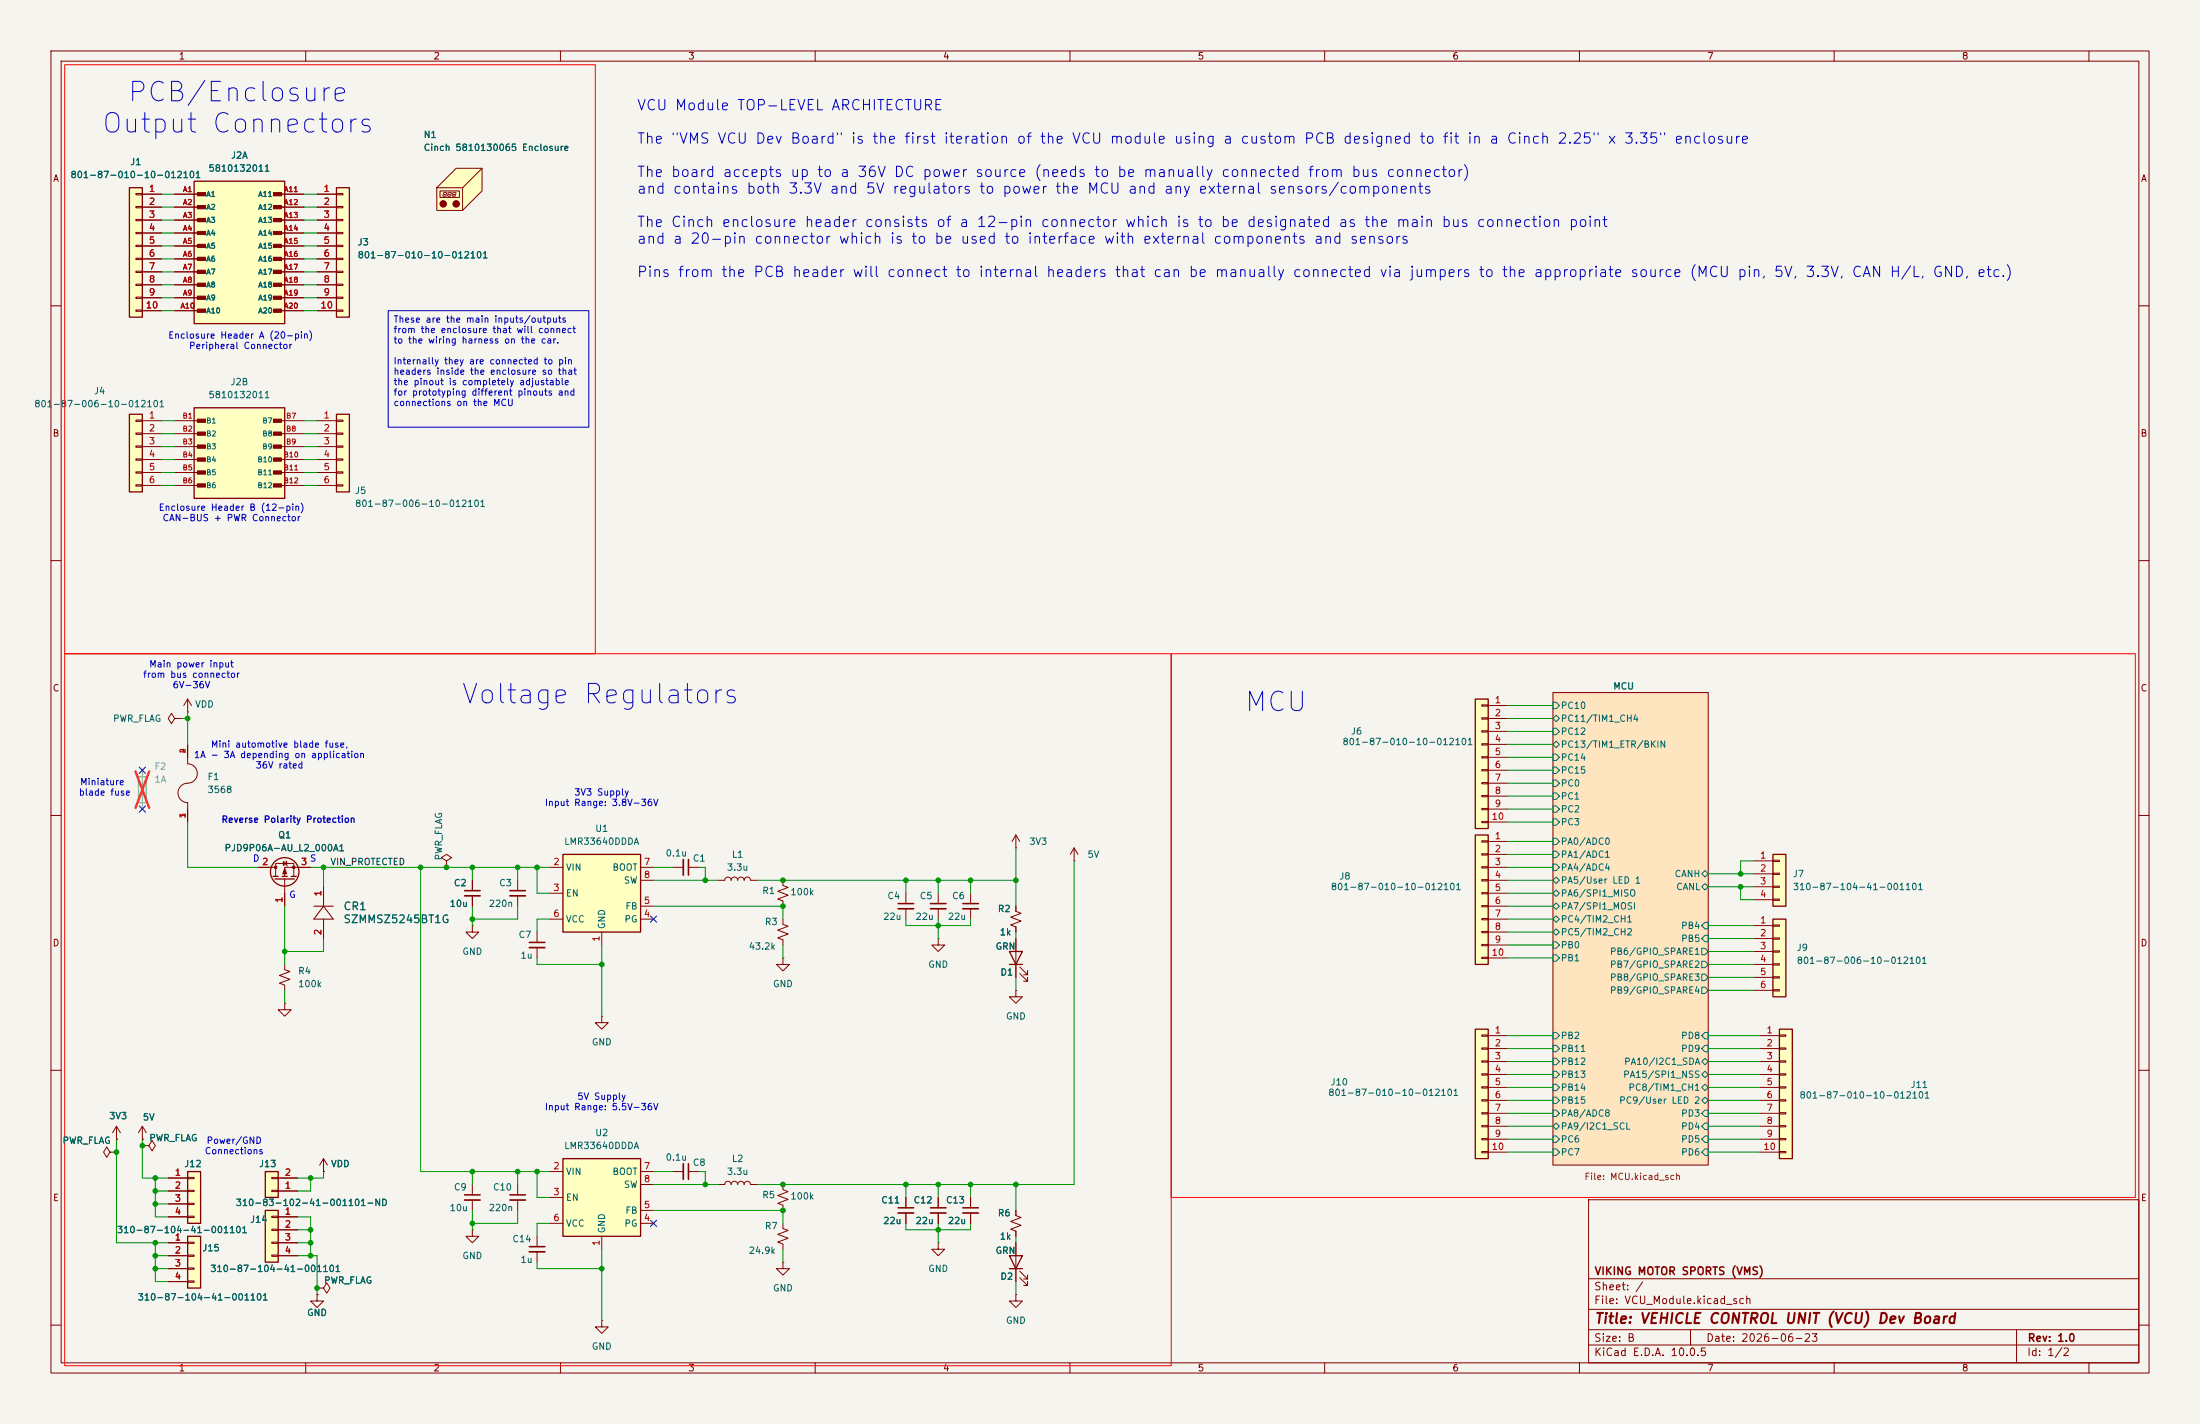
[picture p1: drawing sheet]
<svg xmlns="http://www.w3.org/2000/svg" width="432mm" height="279mm" viewBox="0 0 432 279" stroke-linecap="round" stroke-linejoin="round" font-family="sans-serif">
<path d="M0 0h431.8v279.4h-431.8z" fill="#f5f4ef" stroke="#f5f4ef" stroke-width=".2"/>
<g fill="none" stroke="#840000" stroke-width=".2">
<path d="M10 10h411.8v259.4h-411.8zM12 12h407.8v255.4h-407.8zM60 10v2M110 10v2M160 10v2M210 10v2M260 10v2M310 10v2M360 10v2M410 10v2M10 60h2M419.8 60h2"/>
<path d="M10 110h2M419.8 110h2M36.8 139.7h.1M36.8 137.2v2.5M36.8 137.2l-.7 1.2M36.8 137.2l.8 1.2M304.8 135.9h30.5v92.7h-30.5zM10 160h2M34.3 141l-.6-1-.7 1 .7 1 .6-1h1.3M35.6 141h.1M36.8 146.1v3.8a1.93 1.93 0 0 1 1.9 2.1 1.93 1.93 0 0 1-2.2 1.7 1.91 1.91 0 0 0-1.6 2 1.91 1.91 0 0 0 1.9 1.8v3.8M419.8 160h2"/>
<path d="M55.9 196.9v1.2h1.2l-1.2 1.3-1.3-1.3h1.3M55.9 196.9h.1M10 210h2M419.8 210h2M22.9 223.5h.1M22.9 221l-.8 1.3M22.9 221l.7 1.3M22.9 221v2.5M311.8 235.4h108v32h-108zM10 260h2M199.4 243.8v7.7M200.2 250.7l1.5 1.5v-.7v.7h-.8"/>
<path d="M200.2 249.4l1.5 1.6v-.8v.8h-.8M311.8 256.9h108M311.8 250.9h108M419.8 260h2M60 267.4v2M110 267.4v2M160 267.4v2M210 267.4v2M260 267.4v2M310 267.4v2M311.8 263.9h108M311.8 260.9h108"/>
<path d="M331.8 260.9v3M360 267.4v2M395.8 260.9v6.5M410 267.4v2"/>
</g>
<path d="M304.8 135.9h30.5v92.7h-30.5z" fill="#ffe5bf" stroke="#ffe5bf" stroke-width=".2"/>
<g fill="none" stroke="#006464" stroke-width=".2">
<path d="M304.8 137.8h.6l.7 .6-.7 .7h-.6zM304.8 153h.6l.7 .7-.7 .6h-.6zM304.8 155.6h.6l.7 .6-.7 .6h-.6zM304.8 158.1h.6l.7 .7-.7 .6h-.6zM304.8 141l.6-.7 .7 .7-.7 .6zM304.8 142.9h.6l.7 .6-.7 .6h-.6zM304.8 146.1l.6-.7 .7 .7-.7 .6zM304.8 148h.6l.7 .6-.7 .6h-.6zM304.8 150.5h.6l.7 .6-.7 .7h-.6zM304.8 164.5h.6l.7 .6-.7 .6h-.6zM304.8 167h.6l.7 .6-.7 .7h-.6zM304.8 169.5h.6l.7 .7-.7 .6h-.6z"/>
<path d="M304.8 175.3l.6-.7 .7 .7-.7 .6zM304.8 160.7h.6l.7 .6-.7 .6h-.6zM304.8 172.7l.6-.6 .7 .6-.7 .7zM305.4 177.2l.7 .6-.7 .6-.6-.6zM334 174l.6-.6 .7 .6-.7 .6zM334.6 170.8l.7 .7-.7 .6-.6-.6zM304.8 184.8h.6l.7 .6-.7 .7h-.6zM304.8 187.3h.6l.7 .7-.7 .6h-.6zM304.8 180.3l.6-.6 .7 .6-.7 .7zM304.8 182.9l.6-.7 .7 .7-.7 .6zM334 186.1h.6l.7 .6-.7 .6h-.6zM334 188.6h.6l.7 .6-.7 .7h-.6z"/>
<path d="M334 191.1h.6l.7 .7-.7 .6h-.6zM334 193.7h.6l.7 .6-.7 .6h-.6zM334.6 181h.7v1.2h-.7l-.6-.6zM334.6 183.5h.7v1.3h-.7l-.6-.6zM304.8 217.8h.6l.7 .6-.7 .7h-.6zM304.8 202.6h.6l.7 .6-.7 .6h-.6zM304.8 205.1h.6l.7 .6-.7 .7h-.6zM304.8 207.6h.6l.7 .7-.7 .6h-.6zM304.8 210.2h.6l.7 .6-.7 .7h-.6zM304.8 212.7h.6l.7 .7-.7 .6h-.6zM304.8 215.3h.6l.7 .6-.7 .6h-.6zM334 208.3l.6-.7 .7 .7-.7 .6z"/>
<path d="M334 210.8l.6-.6 .7 .6-.7 .7zM334 213.4l.6-.7 .7 .7-.7 .6zM334 215.9l.6-.6 .7 .6-.7 .6zM334.6 217.8h.7v1.3h-.7l-.6-.7zM334.6 202.6h.7v1.2h-.7l-.6-.6zM334.6 205.1h.7v1.3h-.7l-.6-.7zM304.8 221l.6-.7 .7 .7-.7 .6zM304.8 222.9h.6l.7 .6-.7 .7h-.6zM304.8 225.4h.6l.7 .7-.7 .6h-.6zM334.6 220.3h.7v1.3h-.7l-.6-.6zM334.6 222.9h.7v1.3h-.7l-.6-.7zM334.6 225.4h.7v1.3h-.7l-.6-.6z"/>
</g>
<path d="M198.1 246.4h2.6l-1.3 2.5zM198.1 248.9h2.6" fill="none" stroke="#840000" stroke-width=".25"/>
<path d="M27.2 152.4h1.5v5.1h-1.5z" fill="none" stroke="#9c9b98" stroke-width=".25"/>
<path d="M27.9 151.1v7.7" fill="none" stroke="#9c9b98" stroke-width=".2"/>
<path d="M26.6 151.4l2.7 7.1M29.3 151.4l-2.7 7.1" fill="none" stroke="#e12e31" stroke-width=".46"/>
<path d="M36.8 242.6h2.6v10.1h-2.6z" fill="#ffffc2"/>
<path d="M36.8 242.6h2.6v10.1h-2.6z" fill="none" stroke="#840000" stroke-width=".25"/>
<path d="M33 243.8h3.8M33 246.4h3.8M33 248.9h3.8M33 251.5h3.8M36.8 243.7h1.3v.3h-1.3zM36.8 246.3h1.3v.2h-1.3zM36.8 248.8h1.3v.2h-1.3zM36.8 251.3h1.3v.3h-1.3z" fill="none" stroke="#840000" stroke-width=".2"/>
<path d="M52.1 229.9h2.5v5.1h-2.5z" fill="#ffffc2"/>
<path d="M52.1 229.9h2.5v5.1h-2.5z" fill="none" stroke="#840000" stroke-width=".25"/>
<path d="M27.9 224.8h1.3l.6-1 .7 1-.7 1-.6-1M27.9 224.8h.1M53.3 233.6h1.3v.2h-1.3zM53.3 231h1.3v.3h-1.3zM54.6 233.7h3.8M54.6 231.1h3.8" fill="none" stroke="#840000" stroke-width=".2"/>
<path d="M36.8 229.9h2.6v10.1h-2.6z" fill="#ffffc2"/>
<path d="M36.8 229.9h2.6v10.1h-2.6z" fill="none" stroke="#840000" stroke-width=".25"/>
<path d="M33 231.1h3.8M33 233.7h3.8M33 236.2h3.8M33 238.8h3.8M36.8 231h1.3v.3h-1.3zM36.8 233.6h1.3v.2h-1.3zM36.8 236.1h1.3v.2h-1.3zM36.8 238.6h1.3v.3h-1.3z" fill="none" stroke="#840000" stroke-width=".2"/>
<path d="M52.1 237.5h2.5v10.2h-2.5z" fill="#ffffc2"/>
<path d="M52.1 237.5h2.5v10.2h-2.5z" fill="none" stroke="#840000" stroke-width=".25"/>
<g fill="none" stroke="#840000" stroke-width=".2">
<path d="M141 172.7h1.2a.63 .63 0 0 1 .7-.6 .63 .63 0 0 1 .6 .6 .63 .63 0 0 1 .7-.6 .63 .63 0 0 1 .6 .6 .63 .63 0 0 1 .6-.6 .63 .63 0 0 1 .6 .6h.1a.63 .63 0 0 1 .6-.6 .63 .63 0 0 1 .6 .6h1.3M53.3 238.6h1.3v.3h-1.3zM54.6 238.8h3.8M53.3 241.2h1.3v.2h-1.3zM53.3 243.7h1.3v.3h-1.3zM53.3 246.3h1.3v.2h-1.3zM54.6 241.3h3.8M54.6 243.8h3.8M54.6 246.4h3.8M62.2 254v1.3h-1.2l1.2 1.2 1.3-1.2h-1.3M62.2 254h.1M153.7 247.7v1.2h1.2l-1.2 1.3-1.3-1.3h1.3"/>
<path d="M153.7 247.7h.1M184.1 243.8v1.3h1.3l-1.3 1.3-1.2-1.3h1.2M184.1 243.8h.1M199.4 254v1.3h1.3l-1.3 1.2-1.3-1.2h1.3M199.4 254h.1"/>
</g>
<path d="M110.5 167.6h15.2v15.3h-15.2z" fill="#ffffc2"/>
<path d="M110.5 167.6h15.2v15.3h-15.2z" fill="none" stroke="#840000" stroke-width=".25"/>
<g fill="none" stroke="#840000" stroke-width=".2">
<path d="M92.7 172.7v2.1M92.7 175.8v2M107.9 170.2h2.6M107.9 175.3h2.6M125.7 170.2h2.6M125.7 177.8h2.6M125.7 172.7h2.6M55.9 189.2v1l1 .4-2 .8 2 .8-2 .7 1 .4v1M105.4 182.9v2M105.4 185.9v2.1M107.9 180.3h2.6M118.1 199.4v1.3h1.3l-1.3 1.2-1.3-1.2h1.3"/>
<path d="M118.1 199.4h.1M118.1 182.9v2.5M125.7 180.3h2.6M105.4 242.6v2M105.4 245.6v2.1M118.1 259.1v1.3h1.3l-1.3 1.2-1.3-1.2h1.3M118.1 259.1h.1"/>
</g>
<path d="M91.2 174.8h3M103.9 184.9h3M103.9 244.6h3" fill="none" stroke="#840000" stroke-width=".3"/>
<path d="M91.2 175.8h3M103.9 185.9h3M103.9 245.6h3" fill="none" stroke="#840000" stroke-width=".33"/>
<path d="M110.5 227.3h15.2v15.3h-15.2z" fill="#ffffc2"/>
<g fill="none" stroke="#840000" stroke-width=".25">
<path d="M53.6 172h1M54 172.5h3.8M55.4 172h1M57.1 172h1.1M198.1 186.7h2.6l-1.3 2.5zM198.1 189.2h2.6M110.5 227.3h15.2v15.3h-15.2z"/>
<circle cx="55.9" cy="171.1" r="2.79"/>
</g>
<g fill="none" stroke="#840000" stroke-width=".2">
<path d="M50.8 170.2h3.3M54.1 172v-2.6h3.6v2.6M55.6 169l.7 .4-.7 .4zM55.9 172.5v5.3M56.1 168.9l.3 1M61 170.2h-5.1v1.8M61.6 177.8h3.8M63.5 174v3.8M63.5 177.8l1.9 2.5h-3.8zM87.6 168.9l1-.6-1-.7-1 .7 1 .6v1.3M87.6 170.2h.1M101.6 172.7v2.1"/>
<path d="M101.6 175.8v2M132.1 170.2h2M135.1 170.2h2.1M153.7 172.7v1l1 .4-2 .8 2 .7-2 .8 1 .4v1M177.8 175.3v2M177.8 178.3v2M184.1 175.3v2M184.1 178.3v2M190.5 175.3v2M190.5 178.3v2M199.4 166.4h.1M199.4 177.8v1l1 .4-2 .8 2 .7-2 .8 1 .4v1"/>
<path d="M199.4 163.8v2.6M199.4 163.8l-.8 1.3M199.4 163.8l.8 1.3M210.8 168.9h.1M210.8 166.4l-.7 1.2M210.8 166.4l.8 1.2M210.8 166.4v2.5M63.5 180.3v3.9M92.7 181.6v1.3h1.3l-1.3 1.3-1.3-1.3h1.3M92.7 181.6h.1M153.7 180.3v1.1l1 .3-2 .8 2 .8-2 .7 1 .4v1M153.7 188v1.2h1.2l-1.2 1.3-1.3-1.3h1.3"/>
<path d="M153.7 188h.1M184.1 184.2v1.2h1.3l-1.3 1.3-1.2-1.3h1.2M184.1 184.2h.1M199.4 194.3v1.3h1.3l-1.3 1.3-1.3-1.3h1.3M199.4 194.3h.1M199.4 184.2v7.6M200.2 191l1.5 1.5v-.7v.7h-.8M200.2 189.7l1.5 1.6v-.8v.8h-.8M27.9 223.5h.1M27.9 221l-.7 1.3M27.9 221l.8 1.3M27.9 221v2.5"/>
<path d="M63.5 229.9h.1M63.5 227.3l-.8 1.3M63.5 227.3l.8 1.3M63.5 227.3v2.6M92.7 232.4v2M92.7 235.5v2M101.6 232.4v2M101.6 235.5v2M107.9 229.9h2.6M107.9 235h2.6M125.7 229.9h2.6M125.7 237.5h2.6"/>
<path d="M125.7 232.4h2.6M132.1 229.9h2M135.1 229.9h2.1M141 232.4h1.2a.63 .63 0 0 1 .7-.6 .63 .63 0 0 1 .6 .6 .63 .63 0 0 1 .7-.6 .63 .63 0 0 1 .6 .6 .63 .63 0 0 1 .6-.6 .63 .63 0 0 1 .6 .6h.1a.63 .63 0 0 1 .6-.6 .63 .63 0 0 1 .6 .6h1.3M153.7 232.4v1l1 .4-2 .8 2 .7-2 .8 1 .4v1M177.8 235v2M177.8 238v2M184.1 235v2M184.1 238v2M190.5 235v2M190.5 238v2M199.4 237.5v1l1 .4-2 .7 2 .8-2 .8 1 .4v1"/>
<path d="M62.2 252.7h1.3l.6-1 .7 1-.7 1-.6-1M62.2 252.7h.1M92.7 241.3v1.3h1.3l-1.3 1.2-1.3-1.2h1.3M92.7 241.3h.1M107.9 240h2.6M118.1 242.6v2.5M125.7 240h2.6M153.7 240v1l1 .4-2 .8 2 .8-2 .7 1 .4v1"/>
</g>
<path d="M100.1 174.8h3M135.1 168.7v3M176.3 177.3h3M182.6 177.3h3.1M189 177.3h3M91.2 234.4h3M100.1 234.4h3M135.1 228.3v3.1M176.3 237h3M182.6 237h3.1M189 237h3" fill="none" stroke="#840000" stroke-width=".3"/>
<path d="M100.1 175.8h3M134.1 168.7v3M176.3 178.3h3M182.6 178.3h3.1M189 178.3h3M91.2 235.5h3M100.1 235.5h3M134.1 228.3v3.1M176.3 238h3M182.6 238h3.1M189 238h3" fill="none" stroke="#840000" stroke-width=".33"/>
<g fill="#840000" stroke="#840000" stroke-width=".2">
<path d="M55.9 170.4l.4 1.1h-.8z"/>
<circle cx="54.1" cy="170.2" r=".25"/>
<circle cx="57.7" cy="170.2" r=".25"/>
</g>
<path d="M348 180.3h2.5v15.3h-2.5z" fill="#ffffc2"/>
<path d="M348 180.3h2.5v15.3h-2.5z" fill="none" stroke="#840000" stroke-width=".25"/>
<path d="M344.2 181.6h3.8M344.2 184.2h3.8M344.2 186.7h3.8M344.2 189.2h3.8M344.2 191.8h3.8M344.2 194.3h3.8M348 181.5h1.2v.2h-1.2zM348 184h1.2v.3h-1.2zM348 186.6h1.2v.2h-1.2zM348 189.1h1.2v.3h-1.2zM348 191.6h1.2v.3h-1.2zM348 194.2h1.2v.2h-1.2z" fill="none" stroke="#840000" stroke-width=".2"/>
<path d="M289.6 201.9h2.5v25.4h-2.5z" fill="#ffffc2"/>
<path d="M289.6 201.9h2.5v25.4h-2.5z" fill="none" stroke="#840000" stroke-width=".25"/>
<g fill="none" stroke="#840000" stroke-width=".2">
<path d="M290.8 203.1h1.3v.2h-1.3zM290.8 205.6h1.3v.3h-1.3zM290.8 208.2h1.3v.2h-1.3zM290.8 210.7h1.3v.2h-1.3zM290.8 213.2h1.3v.3h-1.3zM290.8 215.8h1.3v.2h-1.3zM290.8 218.3h1.3v.3h-1.3zM292.1 203.2h3.8M292.1 205.7h3.8M292.1 208.3h3.8M292.1 210.8h3.8M292.1 213.4h3.8"/>
<path d="M292.1 215.9h3.8M292.1 218.4h3.8M290.8 220.9h1.3v.2h-1.3zM290.8 223.4h1.3v.2h-1.3zM290.8 225.9h1.3v.3h-1.3zM292.1 221h3.8M292.1 223.5h3.8M292.1 226.1h3.8"/>
</g>
<path d="M38.1 35.6h17.8v27.9h-17.8z" fill="#ffffc2"/>
<path d="M38.1 35.6h17.8v27.9h-17.8z" fill="none" stroke="#840000" stroke-width=".25"/>
<g fill="#840000" stroke="#840000" stroke-width=".2">
<path d="M38.7 37.8h1.6v.6h-1.6z"/>
<path d="M38.7 40.3h1.6v.7h-1.6z"/>
<path d="M38.7 42.9h1.6v.6h-1.6z"/>
<path d="M38.7 45.4h1.6v.6h-1.6z"/>
<path d="M38.7 47.9h1.6v.7h-1.6z"/>
<path d="M38.7 50.5h1.6v.6h-1.6z"/>
<path d="M38.7 53h1.6v.7h-1.6z"/>
<path d="M38.7 55.6h1.6v.6h-1.6z"/>
<path d="M38.7 58.1h1.6v.6h-1.6z"/>
<path d="M38.7 60.6h1.6v.7h-1.6z"/>
<path d="M53.7 37.8h1.5v.6h-1.5z"/>
<path d="M53.7 40.3h1.5v.7h-1.5z"/>
<path d="M53.7 42.9h1.5v.6h-1.5z"/>
<path d="M53.7 45.4h1.5v.6h-1.5z"/>
<path d="M53.7 47.9h1.5v.7h-1.5z"/>
<path d="M53.7 50.5h1.5v.6h-1.5z"/>
<path d="M53.7 53h1.5v.7h-1.5z"/>
<path d="M53.7 55.6h1.5v.6h-1.5z"/>
<path d="M53.7 58.1h1.5v.6h-1.5z"/>
<path d="M53.7 60.6h1.5v.7h-1.5z"/>
</g>
<g fill="none" stroke="#840000" stroke-width=".2">
<path d="M34.3 38.1h5.1M54.6 38.1h5.1M34.3 40.6h5.1M34.3 43.2h5.1M34.3 45.7h5.1M34.3 48.3h5.1M34.3 50.8h5.1M34.3 53.3h5.1M34.3 55.9h5.1M34.3 58.4h5.1M54.6 40.6h5.1M54.6 43.2h5.1"/>
<path d="M54.6 45.7h5.1M54.6 48.3h5.1M54.6 50.8h5.1M54.6 53.3h5.1M54.6 55.9h5.1M54.6 58.4h5.1M34.3 61h5.1M54.6 61h5.1"/>
</g>
<path d="M25.4 36.8h2.5v25.4h-2.5z" fill="#ffffc2"/>
<path d="M25.4 36.8h2.5v25.4h-2.5z" fill="none" stroke="#840000" stroke-width=".25"/>
<g fill="none" stroke="#840000" stroke-width=".2">
<path d="M26.7 38h1.2v.2h-1.2zM27.9 38.1h3.8M26.7 40.5h1.2v.3h-1.2zM26.7 43.1h1.2v.2h-1.2zM26.7 45.6h1.2v.2h-1.2zM26.7 48.1h1.2v.3h-1.2zM26.7 50.7h1.2v.2h-1.2zM26.7 53.2h1.2v.3h-1.2zM26.7 55.8h1.2v.2h-1.2zM26.7 58.3h1.2v.2h-1.2zM27.9 40.6h3.8M27.9 43.2h3.8"/>
<path d="M27.9 45.7h3.8M27.9 48.3h3.8M27.9 50.8h3.8M27.9 53.3h3.8M27.9 55.9h3.8M27.9 58.4h3.8M26.7 60.8h1.2v.3h-1.2zM27.9 61h3.8"/>
</g>
<path d="M66 81.3h2.6v15.2h-2.6z" fill="#ffffc2"/>
<path d="M66 81.3h2.6v15.2h-2.6z" fill="none" stroke="#840000" stroke-width=".25"/>
<path d="M62.2 82.6h3.8M62.2 85.1h3.8M62.2 87.6h3.8M62.2 90.2h3.8M62.2 92.7h3.8M62.2 95.3h3.8M66 82.4h1.3v.3h-1.3zM66 85h1.3v.2h-1.3zM66 87.5h1.3v.3h-1.3zM66 90h1.3v.3h-1.3zM66 92.6h1.3v.2h-1.3zM66 95.1h1.3v.3h-1.3z" fill="none" stroke="#840000" stroke-width=".2"/>
<path d="M25.4 81.3h2.5v15.2h-2.5z" fill="#ffffc2"/>
<path d="M25.4 81.3h2.5v15.2h-2.5z" fill="none" stroke="#840000" stroke-width=".25"/>
<path d="M26.7 82.4h1.2v.3h-1.2zM26.7 85h1.2v.2h-1.2zM26.7 87.5h1.2v.3h-1.2zM26.7 90h1.2v.3h-1.2zM26.7 92.6h1.2v.2h-1.2zM26.7 95.1h1.2v.3h-1.2zM27.9 82.6h3.8M27.9 85.1h3.8M27.9 87.6h3.8M27.9 90.2h3.8M27.9 92.7h3.8M27.9 95.3h3.8" fill="none" stroke="#840000" stroke-width=".2"/>
<path d="M85.7 36.8l3.8-3.8h5.1v4.5l-3.8 3.8h-5.1z" fill="#ffffc2"/>
<g fill="none" stroke="#840000" stroke-width=".2">
<path d="M85.7 36.8l3.8-3.8h5.1v4.5l-3.8 3.8h-5.1zM86.4 37.5h3.8v1.2h-3.8zM87 38.2l-.1 .2M87 38.5h.4M87.1 37.8l-.1 .2M87.1 38.2h.3M87.2 37.7h.3M87.6 38.2l-.1 .3M87.7 37.8l-.1 .2M87.9 38.2l-.1 .2M87.9 38.5h.4M88 37.8l-.1 .2"/>
<path d="M88 38.2h.3M88.1 37.7h.3M88.5 38.2l-.1 .3M88.6 37.8l-.1 .2M88.8 38.2l-.1 .2M88.8 38.5h.4M88.9 37.8l-.1 .2M89 38.2h.3M89.1 37.7h.3M89.4 38.2v.3M89.5 37.8v.2M90.8 36.8v4.5"/>
<path d="M94.6 33l-3.8 3.8h-5.1"/>
</g>
<g fill="#840000" stroke="#840000" stroke-width=".2">
<circle cx="87" cy="40" r=".63"/>
<circle cx="89.5" cy="40" r=".63"/>
</g>
<path d="M38.1 80h17.8v17.8h-17.8z" fill="#ffffc2"/>
<path d="M38.1 80h17.8v17.8h-17.8z" fill="none" stroke="#840000" stroke-width=".25"/>
<g fill="#840000" stroke="#840000" stroke-width=".2">
<path d="M38.7 82.2h1.6v.7h-1.6z"/>
<path d="M38.7 84.8h1.6v.6h-1.6z"/>
<path d="M38.7 87.3h1.6v.6h-1.6z"/>
<path d="M38.7 89.9h1.6v.6h-1.6z"/>
<path d="M38.7 92.4h1.6v.6h-1.6z"/>
<path d="M38.7 94.9h1.6v.7h-1.6z"/>
<path d="M53.7 82.2h1.5v.7h-1.5z"/>
<path d="M53.7 84.8h1.5v.6h-1.5z"/>
<path d="M53.7 87.3h1.5v.6h-1.5z"/>
<path d="M53.7 89.9h1.5v.6h-1.5z"/>
<path d="M53.7 92.4h1.5v.6h-1.5z"/>
<path d="M53.7 94.9h1.5v.7h-1.5z"/>
</g>
<g fill="none" stroke="#840000" stroke-width=".2">
<path d="M34.3 82.6h5.1M34.3 85.1h5.1M34.3 87.6h5.1M34.3 90.2h5.1M34.3 92.7h5.1M34.3 95.3h5.1M54.6 82.6h5.1M54.6 85.1h5.1M54.6 87.6h5.1M54.6 90.2h5.1M54.6 92.7h5.1M54.6 95.3h5.1"/>
<path d="M21.6 226.1l-.6-1.1-.7 1.1 .7 1 .6-1h1.3M22.9 226.1h.1"/>
</g>
<path d="M66 36.8h2.6v25.4h-2.6z" fill="#ffffc2"/>
<path d="M66 36.8h2.6v25.4h-2.6z" fill="none" stroke="#840000" stroke-width=".25"/>
<g fill="none" stroke="#840000" stroke-width=".2">
<path d="M62.2 38.1h3.8M66 38h1.3v.2h-1.3zM62.2 40.6h3.8M62.2 43.2h3.8M62.2 45.7h3.8M62.2 48.3h3.8M62.2 50.8h3.8M62.2 53.3h3.8M62.2 55.9h3.8M62.2 58.4h3.8M66 40.5h1.3v.3h-1.3zM66 43.1h1.3v.2h-1.3z"/>
<path d="M66 45.6h1.3v.2h-1.3zM66 48.1h1.3v.3h-1.3zM66 50.7h1.3v.2h-1.3zM66 53.2h1.3v.3h-1.3zM66 55.8h1.3v.2h-1.3zM66 58.3h1.3v.2h-1.3zM62.2 61h3.8M66 60.8h1.3v.3h-1.3z"/>
</g>
<path d="M289.6 163.8h2.5v25.4h-2.5z" fill="#ffffc2"/>
<path d="M289.6 163.8h2.5v25.4h-2.5z" fill="none" stroke="#840000" stroke-width=".25"/>
<g fill="none" stroke="#840000" stroke-width=".2">
<path d="M290.8 165h1.3v.2h-1.3zM290.8 167.5h1.3v.3h-1.3zM290.8 170.1h1.3v.2h-1.3zM290.8 172.6h1.3v.2h-1.3zM290.8 175.1h1.3v.3h-1.3zM290.8 177.7h1.3v.2h-1.3zM292.1 165.1h3.8M292.1 167.6h3.8M292.1 170.2h3.8M292.1 172.7h3.8M292.1 175.3h3.8M292.1 177.8h3.8"/>
<path d="M290.8 180.2h1.3v.3h-1.3zM290.8 182.8h1.3v.2h-1.3zM290.8 185.3h1.3v.2h-1.3zM290.8 187.8h1.3v.3h-1.3zM292.1 180.3h3.8M292.1 182.9h3.8M292.1 185.4h3.8M292.1 188h3.8"/>
</g>
<path d="M289.6 137.2h2.5v25.4h-2.5z" fill="#ffffc2"/>
<path d="M289.6 137.2h2.5v25.4h-2.5z" fill="none" stroke="#840000" stroke-width=".25"/>
<g fill="none" stroke="#840000" stroke-width=".2">
<path d="M290.8 138.3h1.3v.3h-1.3zM292.1 138.4h3.8M290.8 140.8h1.3v.3h-1.3zM290.8 143.4h1.3v.2h-1.3zM290.8 145.9h1.3v.3h-1.3zM290.8 148.5h1.3v.2h-1.3zM290.8 151h1.3v.3h-1.3zM290.8 153.5h1.3v.3h-1.3zM290.8 156.1h1.3v.2h-1.3zM290.8 158.6h1.3v.3h-1.3zM292.1 141h3.8M292.1 143.5h3.8"/>
<path d="M292.1 146.1h3.8M292.1 148.6h3.8M292.1 151.1h3.8M292.1 153.7h3.8M292.1 156.2h3.8M292.1 158.8h3.8M290.8 161.2h1.3v.2h-1.3zM292.1 161.3h3.8"/>
</g>
<path d="M349.2 201.9h2.6v25.4h-2.6z" fill="#ffffc2"/>
<path d="M349.2 201.9h2.6v25.4h-2.6z" fill="none" stroke="#840000" stroke-width=".25"/>
<g fill="none" stroke="#840000" stroke-width=".2">
<path d="M345.4 203.2h3.8M345.4 205.7h3.8M345.4 208.3h3.8M345.4 210.8h3.8M345.4 213.4h3.8M345.4 215.9h3.8M345.4 218.4h3.8M349.2 203.1h1.3v.2h-1.3zM349.2 205.6h1.3v.3h-1.3zM349.2 208.2h1.3v.2h-1.3zM349.2 210.7h1.3v.2h-1.3zM349.2 213.2h1.3v.3h-1.3z"/>
<path d="M349.2 215.8h1.3v.2h-1.3zM349.2 218.3h1.3v.3h-1.3zM345.4 221h3.8M345.4 223.5h3.8M345.4 226.1h3.8M349.2 220.9h1.3v.2h-1.3zM349.2 223.4h1.3v.2h-1.3zM349.2 225.9h1.3v.3h-1.3z"/>
</g>
<path d="M348 167.6h2.5v10.2h-2.5z" fill="#ffffc2"/>
<path d="M348 167.6h2.5v10.2h-2.5z" fill="none" stroke="#840000" stroke-width=".25"/>
<g fill="none" stroke="#840000" stroke-width=".2">
<path d="M27.9 38.1h3.8M34.3 38.1h5.1M54.6 38.1h5.1M62.2 38.1h3.8M27.9 40.6h3.8M27.9 43.2h3.8M27.9 45.7h3.8M27.9 48.3h3.8M27.9 50.8h3.8M27.9 53.3h3.8M27.9 55.9h3.8M27.9 58.4h3.8"/>
<path d="M34.3 40.6h5.1M34.3 43.2h5.1M34.3 45.7h5.1M34.3 48.3h5.1M34.3 50.8h5.1M34.3 53.3h5.1M34.3 55.9h5.1M34.3 58.4h5.1M54.6 40.6h5.1M54.6 43.2h5.1M54.6 45.7h5.1M54.6 48.3h5.1"/>
<path d="M54.6 50.8h5.1M54.6 53.3h5.1M54.6 55.9h5.1M54.6 58.4h5.1M62.2 40.6h3.8M62.2 43.2h3.8M62.2 45.7h3.8M62.2 48.3h3.8M62.2 50.8h3.8M62.2 53.3h3.8M62.2 55.9h3.8M62.2 58.4h3.8"/>
<path d="M27.9 61h3.8M34.3 61h5.1M54.6 61h5.1M62.2 61h3.8M50.8 170.2h2.5M55.9 175.3v2.5M58.4 170.2h2.6M63.5 174v2.5M92.7 172.7v2.1M92.7 175.8v2M199.4 177.8v1M344.2 168.9h3.8"/>
<path d="M344.2 171.5h3.8M344.2 174h3.8M344.2 176.5h3.8M348 168.8h1.2v.2h-1.2zM348 171.3h1.2v.3h-1.2zM348 173.9h1.2v.2h-1.2zM348 176.4h1.2v.3h-1.2zM63.5 181.6v2.6M199.4 181.9v1M199.4 184.2v2.5M199.4 189.2v2.6M22.9 226.1h.1"/>
<path d="M22.9 223.5h.1M27.9 224.8h.1M27.9 223.5h.1M33 238.8h3.8M33 231.1h3.8M33 233.7h3.8M33 236.2h3.8M54.6 238.8h3.8M54.6 231.1h3.8M54.6 233.7h3.8M63.5 229.9h.1M177.8 235v2"/>
<path d="M177.8 238v2M184.1 235v2M184.1 238v2M190.5 235v2M190.5 238v2M199.4 237.5v1M33 243.8h3.8M33 246.4h3.8M33 248.9h3.8M33 251.5h3.8M54.6 241.3h3.8M54.6 243.8h3.8"/>
<path d="M54.6 246.4h3.8M62.2 254h.1M62.2 252.7h.1M199.4 241.6v1M199.4 243.8v2.6M199.4 248.9v2.6"/>
</g>
<g fill="none" stroke="#009600" stroke-width=".2">
<path d="M31.7 38.1h2.6M59.7 38.1h2.5M31.7 50.8h2.6M31.7 43.2h2.6M31.7 40.6h2.6M31.7 48.3h2.6M31.7 53.3h2.6M31.7 58.4h2.6M31.7 55.9h2.6M31.7 45.7h2.6M59.7 50.8h2.5M59.7 43.2h2.5"/>
<path d="M59.7 40.6h2.5M59.7 48.3h2.5M59.7 53.3h2.5M59.7 58.4h2.5M59.7 55.9h2.5M59.7 45.7h2.5M31.7 61h2.6M59.7 61h2.5M31.7 95.3h2.6M31.7 92.7h2.6M31.7 90.2h2.6M31.7 87.6h2.6"/>
<path d="M31.7 82.6h2.6M31.7 85.1h2.6M59.7 95.3h2.5M59.7 92.7h2.5M59.7 90.2h2.5M59.7 87.6h2.5M59.7 82.6h2.5M59.7 85.1h2.5M36.8 139.7v6.4M295.9 138.4h8.9M35.6 141h1.2M295.9 146.1h8.9"/>
<path d="M295.9 151.1h8.9M295.9 153.7h8.9M295.9 156.2h8.9M295.9 158.8h8.9M295.9 141h8.9M295.9 148.6h8.9M295.9 143.5h8.9M36.8 161.3v8.9h14M55.9 177.8v11.4M61 170.2h46.9M63.5 170.2v3.8M82.5 170.2v59.7h25.4"/>
<path d="M92.7 170.2v2.5M92.7 177.8v3.8M101.6 177.8v2.5h-8.9M101.6 170.2v2.5M105.4 170.2v5.1h2.5M128.3 177.8h25.4v2.5M128.3 170.2h3.8M128.3 172.7h12.7M137.2 170.2h1.2v2.5M148.6 172.7h50.8M177.8 172.7v2.6M184.1 172.7v2.6"/>
<path d="M190.5 172.7v2.6M199.4 166.4v11.4M210.8 168.9v63.5h-62.2M295.9 177.8h8.9M295.9 167.6h8.9M295.9 170.2h8.9M295.9 175.3h8.9M295.9 172.7h8.9M295.9 165.1h8.9M295.9 161.3h8.9M335.3 174h8.9M335.3 171.5h8.9"/>
<path d="M341.6 174v2.5h2.6M344.2 168.9h-2.6v2.6M55.9 194.3v2.6M63.5 184.2v2.5h-7.6M105.4 188v1.2h12.7M107.9 180.3h-2.5v2.6M118.1 185.4v14M153.7 185.4v2.6M177.8 180.3v1.3h12.7v-1.3M184.1 180.3v3.9M199.4 182.9v1.3M199.4 191.8v2.5"/>
<path d="M295.9 188h8.9M295.9 180.3h8.9M295.9 182.9h8.9M295.9 185.4h8.9M335.3 194.3h8.9M335.3 184.2h8.9M335.3 186.7h8.9M335.3 191.8h8.9M335.3 181.6h8.9M335.3 189.2h8.9M295.9 213.4h8.9M295.9 215.9h8.9"/>
<path d="M295.9 208.3h8.9M295.9 205.7h8.9M295.9 218.4h8.9M295.9 203.2h8.9M295.9 210.8h8.9M335.3 213.4h10.1M335.3 215.9h10.1M335.3 208.3h10.1M335.3 205.7h10.1M335.3 218.4h10.1M335.3 203.2h10.1M335.3 210.8h10.1"/>
<path d="M22.9 223.5v20.3h10.1M27.9 223.5v7.6h5.1M30.5 231.1v7.7h2.5M30.5 236.2h2.5M30.5 233.7h2.5M58.4 238.8h2.6v7.6M61 231.1v2.6h-2.6M63.5 229.9v1.2h-5.1M92.7 229.9v2.5M92.7 237.5v3.8M101.6 237.5v2.5h-8.9M101.6 229.9v2.5"/>
<path d="M105.4 229.9v5.1h2.5M128.3 237.5h25.4v2.5M128.3 229.9h3.8M128.3 232.4h12.7M137.2 229.9h1.2v2.5M177.8 232.4v2.6M184.1 232.4v2.6M190.5 232.4v2.6M199.4 232.4v5.1M295.9 223.5h8.9M295.9 226.1h8.9M295.9 221h8.9"/>
<path d="M335.3 223.5h10.1M335.3 226.1h10.1M335.3 221h10.1M30.5 243.8v7.7h2.5M30.5 248.9h2.5M30.5 246.4h2.5M58.4 241.3h2.6M58.4 243.8h2.6M58.4 246.4h3.8v7.6M105.4 247.7v1.2h12.7M107.9 240h-2.5v2.6M118.1 245.1v14"/>
<path d="M153.7 245.1v2.6M177.8 240v1.3h12.7v-1.3M184.1 240v3.8M199.4 242.6v1.2M199.4 251.5v2.5"/>
</g>
<path d="M27.3 158.1l1.2 1.3M27.3 150.5l1.2 1.2M28.5 158.1l-1.2 1.3M28.5 150.5l-1.2 1.2M127.7 179.7l1.2 1.2M128.9 179.7l-1.2 1.2M127.7 239.4l1.2 1.2M128.9 239.4l-1.2 1.2" fill="none" stroke="#000084" stroke-width=".2"/>
<path d="M76.2 61h39.4v22.8h-39.4z" fill="none" stroke="#0000c2" stroke-width=".2"/>
<path d="M12.7 12.7h104.1v115.6h-104.1zM12.7 128.3h217.2v139.7h-217.2zM229.9 128.3h189.2v106.7h-189.2z" fill="none" stroke="#f00" stroke-width=".2"/>
<g fill="#009600" stroke="#009600" stroke-width=".2">
<circle cx="30.5" cy="243.8" r=".46"/>
<circle cx="30.5" cy="248.9" r=".46"/>
<circle cx="30.5" cy="246.4" r=".46"/>
<circle cx="30.5" cy="236.2" r=".46"/>
<circle cx="30.5" cy="233.7" r=".46"/>
<circle cx="92.7" cy="229.9" r=".46"/>
<circle cx="55.9" cy="186.7" r=".46"/>
<circle cx="36.8" cy="141" r=".46"/>
<circle cx="22.9" cy="226.1" r=".46"/>
<circle cx="27.9" cy="224.8" r=".46"/>
<circle cx="30.5" cy="231.1" r=".46"/>
<circle cx="92.7" cy="180.3" r=".46"/>
<circle cx="63.5" cy="170.2" r=".46"/>
<circle cx="82.5" cy="170.2" r=".46"/>
<circle cx="87.6" cy="170.2" r=".46"/>
<circle cx="184.1" cy="241.3" r=".46"/>
<circle cx="61" cy="246.4" r=".46"/>
<circle cx="92.7" cy="240" r=".46"/>
<circle cx="61" cy="243.8" r=".46"/>
<circle cx="61" cy="231.1" r=".46"/>
<circle cx="61" cy="241.3" r=".46"/>
<circle cx="62.2" cy="252.7" r=".46"/>
<circle cx="199.4" cy="172.7" r=".46"/>
<circle cx="199.4" cy="232.4" r=".46"/>
<circle cx="190.5" cy="172.7" r=".46"/>
<circle cx="184.1" cy="172.7" r=".46"/>
<circle cx="177.8" cy="172.7" r=".46"/>
<circle cx="153.7" cy="237.5" r=".46"/>
<circle cx="138.4" cy="172.7" r=".46"/>
<circle cx="118.1" cy="248.9" r=".46"/>
<circle cx="177.8" cy="232.4" r=".46"/>
<circle cx="153.7" cy="232.4" r=".46"/>
<circle cx="184.1" cy="232.4" r=".46"/>
<circle cx="92.7" cy="170.2" r=".46"/>
<circle cx="101.6" cy="170.2" r=".46"/>
<circle cx="105.4" cy="170.2" r=".46"/>
<circle cx="101.6" cy="229.9" r=".46"/>
<circle cx="118.1" cy="189.2" r=".46"/>
<circle cx="138.4" cy="232.4" r=".46"/>
<circle cx="105.4" cy="229.9" r=".46"/>
<circle cx="153.7" cy="177.8" r=".46"/>
<circle cx="153.7" cy="172.7" r=".46"/>
<circle cx="184.1" cy="181.6" r=".46"/>
<circle cx="190.5" cy="232.4" r=".46"/>
<circle cx="341.6" cy="171.5" r=".46"/>
<circle cx="341.6" cy="174" r=".46"/>
</g>
<g font-size="3.8" fill="#0000c2">
<text x="24.8" y="20.9">PCB/Enclosure</text>
<text x="19.7" y="27.1">Output Connectors</text>
<text x="90.3" y="139.1">Voltage Regulators</text>
<text x="244" y="140.6">MCU</text>
</g>
<g font-size="2" fill="#0000c2">
<text x="124.9" y="22.2">VCU Module TOP-LEVEL ARCHITECTURE</text>
<text x="124.9" y="28.7">The &quot;VMS VCU Dev Board&quot; is the first iteration of the VCU module using a custom PCB designed to fit in a Cinch 2.25&quot; x 3.35&quot; enclosure</text>
<text x="124.9" y="35.3">The board accepts up to a 36V DC power source (needs to be manually connected from bus connector)</text>
<text x="124.9" y="38.5">and contains both 3.3V and 5V regulators to power the MCU and any external sensors/components</text>
<text x="124.9" y="45.1">The Cinch enclosure header consists of a 12-pin connector which is to be designated as the main bus connection point</text>
<text x="124.9" y="48.3">and a 20-pin connector which is to be used to interface with external components and sensors</text>
<text x="124.9" y="54.9">Pins from the PCB header will connect to internal headers that can be manually connected via jumpers to the appropriate source (MCU pin, 5V, 3.3V, CAN H/L, GND, etc.)</text>
</g>
<text font-size="2" fill="#840000" x="312.8" y="260.2">Title: VEHICLE CONTROL UNIT (VCU) Dev Board</text>
<g font-size="1.5" fill="#006464">
<text x="67.3" y="179">CR1</text>
<text x="67.3" y="181.5">SZMMSZ5245BT1G</text>
</g>
<g font-size="1.5" fill="#840000">
<text x="312.8" y="250.5">VIKING MOTOR SPORTS (VMS)</text>
<text x="312.8" y="256.2">File: VCU_Module.kicad_sch</text>
<text x="312.8" y="253.5">Sheet: /</text>
<text x="312.8" y="263.6">Size: B</text>
<text x="334.8" y="263.6">Date: 2026-06-23</text>
<text x="397.8" y="263.6">Rev: 1.0</text>
<text x="312.8" y="266.4">KiCad E.D.A. 10.0.5</text>
<text x="397.8" y="266.4">Id: 1/2</text>
</g>
<g font-size="1.3" fill="#840000">
<text x="35" y="12">1</text>
<text x="85" y="12">2</text>
<text x="135" y="12">3</text>
<text x="185" y="12">4</text>
<text x="235" y="12">5</text>
<text x="285" y="12">6</text>
<text x="335" y="12">7</text>
<text x="385" y="12">8</text>
<text x="10.3" y="36">A</text>
<text x="420.1" y="36">A</text>
<text x="10.2" y="86">B</text>
<text x="420" y="86">B</text>
<text x="10.2" y="136">C</text>
<text x="420" y="136">C</text>
<text x="10.2" y="186">D</text>
<text x="420" y="186">D</text>
<text x="10.3" y="236">E</text>
<text x="420.1" y="236">E</text>
<text x="35" y="269.4">1</text>
<text x="85" y="269.4">2</text>
<text x="135" y="269.4">3</text>
<text x="185" y="269.4">4</text>
<text x="235" y="269.4">5</text>
<text x="285" y="269.4">6</text>
<text x="335" y="269.4">7</text>
<text x="385" y="269.4">8</text>
</g>
<g font-size="1.3" fill="#006464">
<text x="83" y="27.4">N1</text>
<text x="83" y="29.9">Cinch 5810130065 Enclosure</text>
<text x="13.7" y="35.3">801-87-010-10-012101</text>
<text x="25.5" y="32.7">J1</text>
<text x="40.8" y="34">5810132011</text>
<text x="45.2" y="31.4">J2A</text>
<text x="70.1" y="48.5">J3</text>
<text x="70.1" y="51">801-87-010-10-012101</text>
<text x="18.3" y="77.7">J4</text>
<text x="45.1" y="75.9">J2B</text>
<text x="6.6" y="80.2">801-87-006-10-012101</text>
<text x="40.8" y="78.4">5810132011</text>
<text x="69.6" y="97.2">J5</text>
<text x="69.6" y="99.8">801-87-006-10-012101</text>
<text x="316.5" y="135.6">MCU</text>
<text x="22.1" y="141.9">PWR_FLAG</text>
<text x="38.2" y="139.1">VDD</text>
<text x="306.2" y="139.4">PC10</text>
<text x="306.2" y="141.9">PC11/TIM1_CH4</text>
<text x="263.4" y="146.5">801-87-010-10-012101</text>
<text x="265" y="144.4">J6</text>
<text x="306.2" y="144.5">PC12</text>
<text x="306.2" y="147">PC13/TIM1_ETR/BKIN</text>
<text x="306.2" y="149.6">PC14</text>
<text x="40.6" y="153.4">F1</text>
<text x="40.6" y="155.9">3568</text>
<text x="306.2" y="154.6">PC0</text>
<text x="306.2" y="152.1">PC15</text>
<text x="306.2" y="157.2">PC1</text>
<text x="306.2" y="159.7">PC2</text>
<text x="44" y="167.3">PJD9P06A-AU_L2_000A1</text>
<text x="54.5" y="164.8">Q1</text>
<text x="110.6" y="166.1">LMR33640DDDA</text>
<text x="116.7" y="163.5">U1</text>
<text x="201.9" y="166.1">3V3</text>
<text x="306.2" y="166.1">PA0/ADC0</text>
<text x="306.2" y="162.3">PC3</text>
<text x="87.1" y="168.9" transform="rotate(-90 87.1 168.9)">PWR_FLAG</text>
<text x="111" y="171.1">VIN</text>
<text x="120.1" y="171.1">BOOT</text>
<text x="122.3" y="173.7">SW</text>
<text x="130.5" y="168.3">0.1u</text>
<text x="135.9" y="169.4">C1</text>
<text x="142.6" y="171.1">3.3u</text>
<text x="143.5" y="168.6">L1</text>
<text x="213.3" y="168.6">5V</text>
<text x="262.8" y="172.9">J8</text>
<text x="306.2" y="168.6">PA1/ADC1</text>
<text x="306.2" y="171.1">PA4/ADC4</text>
<text x="306.2" y="173.7">PA5/User LED 1</text>
<text x="328.6" y="172.4">CANH</text>
<text x="351.8" y="172.4">J7</text>
<text x="88.1" y="178.3">10u</text>
<text x="89" y="174.2">C2</text>
<text x="95.8" y="178.3">220n</text>
<text x="97.9" y="174.2">C3</text>
<text x="111" y="176.2">EN</text>
<text x="122.6" y="178.8">FB</text>
<text x="149.5" y="175.7">R1</text>
<text x="155" y="176">100k</text>
<text x="174.1" y="176.7">C4</text>
<text x="180.4" y="176.7">C5</text>
<text x="186.8" y="176.7">C6</text>
<text x="195.7" y="179.3">R2</text>
<text x="261.1" y="175">801-87-010-10-012101</text>
<text x="306.2" y="176.2">PA6/SPI1_MISO</text>
<text x="306.2" y="178.8">PA7/SPI1_MOSI</text>
<text x="328.9" y="175">CANL</text>
<text x="351.8" y="175">310-87-104-41-001101</text>
<text x="101.7" y="184.4">C7</text>
<text x="111" y="181.3">VCC</text>
<text x="119.1" y="182.4" transform="rotate(-90 119.1 182.4)">GND</text>
<text x="122.5" y="181.3">PG</text>
<text x="150" y="181.8">R3</text>
<text x="173.2" y="180.8">22u</text>
<text x="179.6" y="180.8">22u</text>
<text x="185.9" y="180.8">22u</text>
<text x="196.1" y="183.8">1k</text>
<text x="306.2" y="181.3">PC4/TIM2_CH1</text>
<text x="306.2" y="183.8">PC5/TIM2_CH2</text>
<text x="329.8" y="182.6">PB4</text>
<text x="329.8" y="185.1">PB5</text>
<text x="58.4" y="191.5">R4</text>
<text x="90.6" y="187.7">GND</text>
<text x="102.1" y="188.4">1u</text>
<text x="146.8" y="186.6">43.2k</text>
<text x="182.1" y="190.2">GND</text>
<text x="195.3" y="186.6">GRN</text>
<text x="196.2" y="191.7">D1</text>
<text x="306.2" y="186.4">PB0</text>
<text x="306.2" y="188.9">PB1</text>
<text x="315.9" y="187.7">PB6/GPIO_SPARE1</text>
<text x="315.9" y="190.2">PB7/GPIO_SPARE2</text>
<text x="352.5" y="186.9">J9</text>
<text x="352.5" y="189.4">801-87-006-10-012101</text>
<text x="58.4" y="194">100k</text>
<text x="151.6" y="194">GND</text>
<text x="315.9" y="192.7">PB8/GPIO_SPARE3</text>
<text x="315.9" y="195.3">PB9/GPIO_SPARE4</text>
<text x="197.3" y="200.4">GND</text>
<text x="116" y="205.4">GND</text>
<text x="306.2" y="204.2">PB2</text>
<text x="306.2" y="206.7">PB11</text>
<text x="306.2" y="209.2">PB12</text>
<text x="318.7" y="209.2">PA10/I2C1_SDA</text>
<text x="329.8" y="204.2">PD8</text>
<text x="329.8" y="206.7">PD9</text>
<text x="260.6" y="215.3">801-87-010-10-012101</text>
<text x="261" y="213.3">J10</text>
<text x="306.2" y="211.8">PB13</text>
<text x="306.2" y="214.3">PB14</text>
<text x="318.5" y="211.8">PA15/SPI1_NSS</text>
<text x="319.5" y="214.3">PC8/TIM1_CH1</text>
<text x="353.1" y="215.8">801-87-010-10-012101</text>
<text x="374.9" y="213.8">J11</text>
<text x="21.3" y="219.9">3V3</text>
<text x="27.9" y="220.2">5V</text>
<text x="306.2" y="219.4">PA8/ADC8</text>
<text x="306.2" y="221.9">PA9/I2C1_SCL</text>
<text x="306.2" y="216.9">PB15</text>
<text x="317.7" y="216.9">PC9/User LED 2</text>
<text x="329.8" y="219.4">PD3</text>
<text x="329.8" y="221.9">PD4</text>
<text x="12.2" y="224.7">PWR_FLAG</text>
<text x="29.2" y="224.2">PWR_FLAG</text>
<text x="110.6" y="225.8">LMR33640DDDA</text>
<text x="116.7" y="223.2">U2</text>
<text x="306.2" y="224.5">PC6</text>
<text x="306.2" y="227">PC7</text>
<text x="329.8" y="224.5">PD5</text>
<text x="329.8" y="227">PD6</text>
<text x="36.1" y="229.3">J12</text>
<text x="50.7" y="229.3">J13</text>
<text x="64.9" y="229.3">VDD</text>
<text x="89" y="233.9">C9</text>
<text x="96.7" y="233.9">C10</text>
<text x="111" y="230.8">VIN</text>
<text x="120.1" y="230.8">BOOT</text>
<text x="122.3" y="233.4">SW</text>
<text x="130.5" y="228">0.1u</text>
<text x="135.9" y="229.1">C8</text>
<text x="142.6" y="230.8">3.3u</text>
<text x="143.5" y="228.3">L2</text>
<text x="46.1" y="236.9">310-83-102-41-001101-ND</text>
<text x="88.1" y="237.9">10u</text>
<text x="95.8" y="237.9">220n</text>
<text x="111" y="235.9">EN</text>
<text x="122.6" y="238.5">FB</text>
<text x="149.5" y="235.4">R5</text>
<text x="155" y="235.7">100k</text>
<text x="172.9" y="236.4">C11</text>
<text x="179.2" y="236.4">C12</text>
<text x="185.6" y="236.4">C13</text>
<text x="195.7" y="239">R6</text>
<text x="22.8" y="242.3">310-87-104-41-001101</text>
<text x="39.6" y="245.8">J15</text>
<text x="49" y="240.2">J14</text>
<text x="100.5" y="244">C14</text>
<text x="111" y="241">VCC</text>
<text x="119.1" y="242.1" transform="rotate(-90 119.1 242.1)">GND</text>
<text x="122.5" y="241">PG</text>
<text x="150" y="241.5">R7</text>
<text x="173.2" y="240.5">22u</text>
<text x="179.6" y="240.5">22u</text>
<text x="185.9" y="240.5">22u</text>
<text x="196.1" y="243.5">1k</text>
<text x="41.2" y="249.9">310-87-104-41-001101</text>
<text x="90.6" y="247.3">GND</text>
<text x="102.1" y="248.1">1u</text>
<text x="146.8" y="246.3">24.9k</text>
<text x="182.1" y="249.9">GND</text>
<text x="195.3" y="246.3">GRN</text>
<text x="196.2" y="251.4">D2</text>
<text x="26.9" y="255.5">310-87-104-41-001101</text>
<text x="63.5" y="252.2">PWR_FLAG</text>
<text x="151.6" y="253.7">GND</text>
<text x="60.2" y="258.5">GND</text>
<text x="197.3" y="260">GND</text>
<text x="116" y="265.1">GND</text>
</g>
<g font-size="1.3" fill="#a90000">
<text x="29.1" y="38">1</text>
<text x="29.1" y="40.5">2</text>
<text x="63.4" y="38">1</text>
<text x="63.4" y="40.5">2</text>
<text x="29.1" y="43">3</text>
<text x="29.1" y="45.6">4</text>
<text x="63.4" y="43">3</text>
<text x="63.4" y="45.6">4</text>
<text x="29.1" y="48.1">5</text>
<text x="29.1" y="50.7">6</text>
<text x="29.1" y="53.2">7</text>
<text x="63.4" y="48.1">5</text>
<text x="63.4" y="50.7">6</text>
<text x="63.4" y="53.2">7</text>
<text x="29.1" y="55.7">8</text>
<text x="29.1" y="58.3">9</text>
<text x="63.4" y="55.7">8</text>
<text x="63.4" y="58.3">9</text>
<text x="28.5" y="60.8">10</text>
<text x="62.8" y="60.8">10</text>
<text x="29.1" y="82.4">1</text>
<text x="63.4" y="82.4">1</text>
<text x="29.1" y="85">2</text>
<text x="29.1" y="87.5">3</text>
<text x="63.4" y="85">2</text>
<text x="63.4" y="87.5">3</text>
<text x="29.1" y="90">4</text>
<text x="29.1" y="92.6">5</text>
<text x="29.1" y="95.1">6</text>
<text x="63.4" y="90">4</text>
<text x="63.4" y="92.6">5</text>
<text x="63.4" y="95.1">6</text>
<text x="293.3" y="138.3">1</text>
<text x="293.3" y="140.8">2</text>
<text x="293.3" y="143.4">3</text>
<text x="293.3" y="145.9">4</text>
<text x="293.3" y="148.5">5</text>
<text x="293.3" y="151">6</text>
<text x="293.3" y="153.5">7</text>
<text x="292.7" y="161.2">10</text>
<text x="293.3" y="156.1">8</text>
<text x="293.3" y="158.6">9</text>
<text x="293.3" y="165">1</text>
<text x="293.3" y="167.5">2</text>
<text x="51.3" y="170">2</text>
<text x="59" y="170">3</text>
<text x="108.5" y="170">2</text>
<text x="126.3" y="170">7</text>
<text x="126.3" y="172.6">8</text>
<text x="293.3" y="170">3</text>
<text x="293.3" y="172.6">4</text>
<text x="345.3" y="168.8">1</text>
<text x="345.3" y="171.3">2</text>
<text x="345.3" y="173.9">3</text>
<text x="55.7" y="177.3" transform="rotate(-90 55.7 177.3)">1</text>
<text x="63.4" y="176" transform="rotate(-90 63.4 176)">1</text>
<text x="108.5" y="175.1">3</text>
<text x="126.3" y="177.7">5</text>
<text x="293.3" y="175.1">5</text>
<text x="293.3" y="177.7">6</text>
<text x="345.3" y="176.4">4</text>
<text x="63.4" y="183.6" transform="rotate(-90 63.4 183.6)">2</text>
<text x="108.5" y="180.2">6</text>
<text x="118" y="184.9" transform="rotate(-90 118 184.9)">1</text>
<text x="126.3" y="180.2">4</text>
<text x="293.3" y="180.2">7</text>
<text x="293.3" y="182.7">8</text>
<text x="293.3" y="185.3">9</text>
<text x="345.3" y="181.5">1</text>
<text x="345.3" y="184">2</text>
<text x="292.7" y="187.8">10</text>
<text x="345.3" y="186.6">3</text>
<text x="345.3" y="189.1">4</text>
<text x="345.3" y="191.6">5</text>
<text x="345.3" y="194.2">6</text>
<text x="293.3" y="203.1">1</text>
<text x="346.6" y="203.1">1</text>
<text x="293.3" y="205.6">2</text>
<text x="293.3" y="208.1">3</text>
<text x="346.6" y="205.6">2</text>
<text x="346.6" y="208.1">3</text>
<text x="293.3" y="210.7">4</text>
<text x="293.3" y="213.2">5</text>
<text x="293.3" y="215.8">6</text>
<text x="346.6" y="210.7">4</text>
<text x="346.6" y="213.2">5</text>
<text x="346.6" y="215.8">6</text>
<text x="293.3" y="218.3">7</text>
<text x="293.3" y="220.8">8</text>
<text x="346.6" y="218.3">7</text>
<text x="346.6" y="220.8">8</text>
<text x="292.7" y="225.9">10</text>
<text x="293.3" y="223.4">9</text>
<text x="346" y="225.9">10</text>
<text x="346.6" y="223.4">9</text>
<text x="34.2" y="231">1</text>
<text x="34.2" y="233.5">2</text>
<text x="55.8" y="233.5">1</text>
<text x="55.8" y="231">2</text>
<text x="108.5" y="229.7">2</text>
<text x="126.3" y="229.7">7</text>
<text x="126.3" y="232.3">8</text>
<text x="34.2" y="236.1">3</text>
<text x="34.2" y="238.6">4</text>
<text x="55.8" y="238.6">1</text>
<text x="108.5" y="234.8">3</text>
<text x="108.5" y="239.9">6</text>
<text x="126.3" y="239.9">4</text>
<text x="126.3" y="237.4">5</text>
<text x="34.2" y="243.7">1</text>
<text x="55.8" y="241.2">2</text>
<text x="55.8" y="243.7">3</text>
<text x="118" y="244.6" transform="rotate(-90 118 244.6)">1</text>
<text x="34.2" y="246.2">2</text>
<text x="34.2" y="248.8">3</text>
<text x="34.2" y="251.3">4</text>
<text x="55.8" y="246.2">4</text>
</g>
<g font-size="1.3" fill="#0000c2">
<text x="77.1" y="63.6">These are the main inputs/outputs</text>
<text x="77.1" y="65.7">from the enclosure that will connect</text>
<text x="32.9" y="66.7">Enclosure Header A (20-pin)</text>
<text x="37" y="68.8">Peripheral Connector</text>
<text x="77.1" y="67.7">to the wiring harness on the car.</text>
<text x="77.1" y="71.8">Internally they are connected to pin</text>
<text x="77.1" y="73.8">headers inside the enclosure so that</text>
<text x="77.1" y="75.9">the pinout is completely adjustable</text>
<text x="77.1" y="77.9">for prototyping different pinouts and</text>
<text x="77.1" y="80">connections on the MCU</text>
<text x="31" y="100.5">Enclosure Header B (12-pin)</text>
<text x="31.8" y="102.6">CAN-BUS + PWR Connector</text>
<text x="29.2" y="131.3">Main power input</text>
<text x="28" y="133.3">from bus connector</text>
<text x="33.8" y="135.3">6V-36V</text>
<text x="38" y="149">1A - 3A depending on application</text>
<text x="41.3" y="147">Mini automotive blade fuse,</text>
<text x="15.6" y="154.4">Miniature</text>
<text x="50.1" y="151.1">36V rated</text>
<text x="15.4" y="156.4">blade fuse</text>
<text x="43.4" y="161.7">Reverse Polarity Protection</text>
<text x="106.8" y="158.5">Input Range: 3.8V-36V</text>
<text x="112.6" y="156.4">3V3 Supply</text>
<text x="49.5" y="169.4">D</text>
<text x="60.7" y="169.4">S</text>
<text x="56.6" y="176.5">G</text>
<text x="106.8" y="218.1">Input Range: 5.5V-36V</text>
<text x="113.2" y="216.1">5V Supply</text>
<text x="40.1" y="226.8">Connections</text>
<text x="40.4" y="224.7">Power/GND</text>
</g>
<g font-size="1.3" fill="#939391">
<text x="30.2" y="151.3">F2</text>
<text x="30.2" y="153.9">1A</text>
</g>
<text font-size="1.3" fill="#0f0f0f" x="64.7" y="170.1">VIN_PROTECTED</text>
<text font-size="1.3" fill="#725600" x="310.9" y="231.8">File: MCU.kicad_sch</text>
<g font-size="1" fill="#a90000">
<text x="35.8" y="37.9">A1</text>
<text x="35.8" y="40.5">A2</text>
<text x="55.6" y="37.9">A11</text>
<text x="55.6" y="40.5">A12</text>
<text x="35.8" y="43">A3</text>
<text x="35.8" y="45.5">A4</text>
<text x="55.6" y="43">A13</text>
<text x="55.6" y="45.5">A14</text>
<text x="35.8" y="48.1">A5</text>
<text x="35.8" y="50.6">A6</text>
<text x="35.8" y="53.2">A7</text>
<text x="55.6" y="48.1">A15</text>
<text x="55.6" y="50.6">A16</text>
<text x="55.6" y="53.2">A17</text>
<text x="35.8" y="55.7">A8</text>
<text x="35.8" y="58.2">A9</text>
<text x="55.6" y="55.7">A18</text>
<text x="55.6" y="58.2">A19</text>
<text x="35.3" y="60.8">A10</text>
<text x="55.6" y="60.8">A20</text>
<text x="35.7" y="82.4">B1</text>
<text x="56.1" y="82.4">B7</text>
<text x="35.7" y="84.9">B2</text>
<text x="35.7" y="87.4">B3</text>
<text x="35.7" y="90">B4</text>
<text x="55.6" y="90">B10</text>
<text x="56.1" y="84.9">B8</text>
<text x="56.1" y="87.4">B9</text>
<text x="35.7" y="92.5">B5</text>
<text x="35.7" y="95.1">B6</text>
<text x="55.6" y="92.5">B11</text>
<text x="55.6" y="95.1">B12</text>
<text x="36.6" y="147.9" transform="rotate(-90 36.6 147.9)">2</text>
<text x="36.6" y="147.9" transform="rotate(-90 36.6 147.9)">4</text>
<text x="36.6" y="160.6" transform="rotate(-90 36.6 160.6)">1</text>
<text x="36.6" y="160.6" transform="rotate(-90 36.6 160.6)">3</text>
</g>
<g font-size="1" fill="#006464">
<text x="40.4" y="38.9">A1</text>
<text x="40.4" y="41.4">A2</text>
<text x="50.6" y="38.9">A11</text>
<text x="50.6" y="41.4">A12</text>
<text x="40.4" y="43.9">A3</text>
<text x="40.4" y="46.5">A4</text>
<text x="50.6" y="43.9">A13</text>
<text x="50.6" y="46.5">A14</text>
<text x="40.4" y="49">A5</text>
<text x="40.4" y="51.6">A6</text>
<text x="50.6" y="49">A15</text>
<text x="50.6" y="51.6">A16</text>
<text x="40.4" y="54.1">A7</text>
<text x="40.4" y="56.6">A8</text>
<text x="40.4" y="59.2">A9</text>
<text x="50.6" y="54.1">A17</text>
<text x="50.6" y="56.6">A18</text>
<text x="50.6" y="59.2">A19</text>
<text x="40.4" y="61.7">A10</text>
<text x="50.6" y="61.7">A20</text>
<text x="40.4" y="83.3">B1</text>
<text x="51.4" y="83.3">B7</text>
<text x="40.4" y="85.9">B2</text>
<text x="40.4" y="88.4">B3</text>
<text x="51.4" y="85.9">B8</text>
<text x="51.4" y="88.4">B9</text>
<text x="40.4" y="90.9">B4</text>
<text x="40.4" y="93.5">B5</text>
<text x="50.4" y="90.9">B10</text>
<text x="50.4" y="93.5">B11</text>
<text x="40.4" y="96">B6</text>
<text x="50.4" y="96">B12</text>
</g>
</svg>
